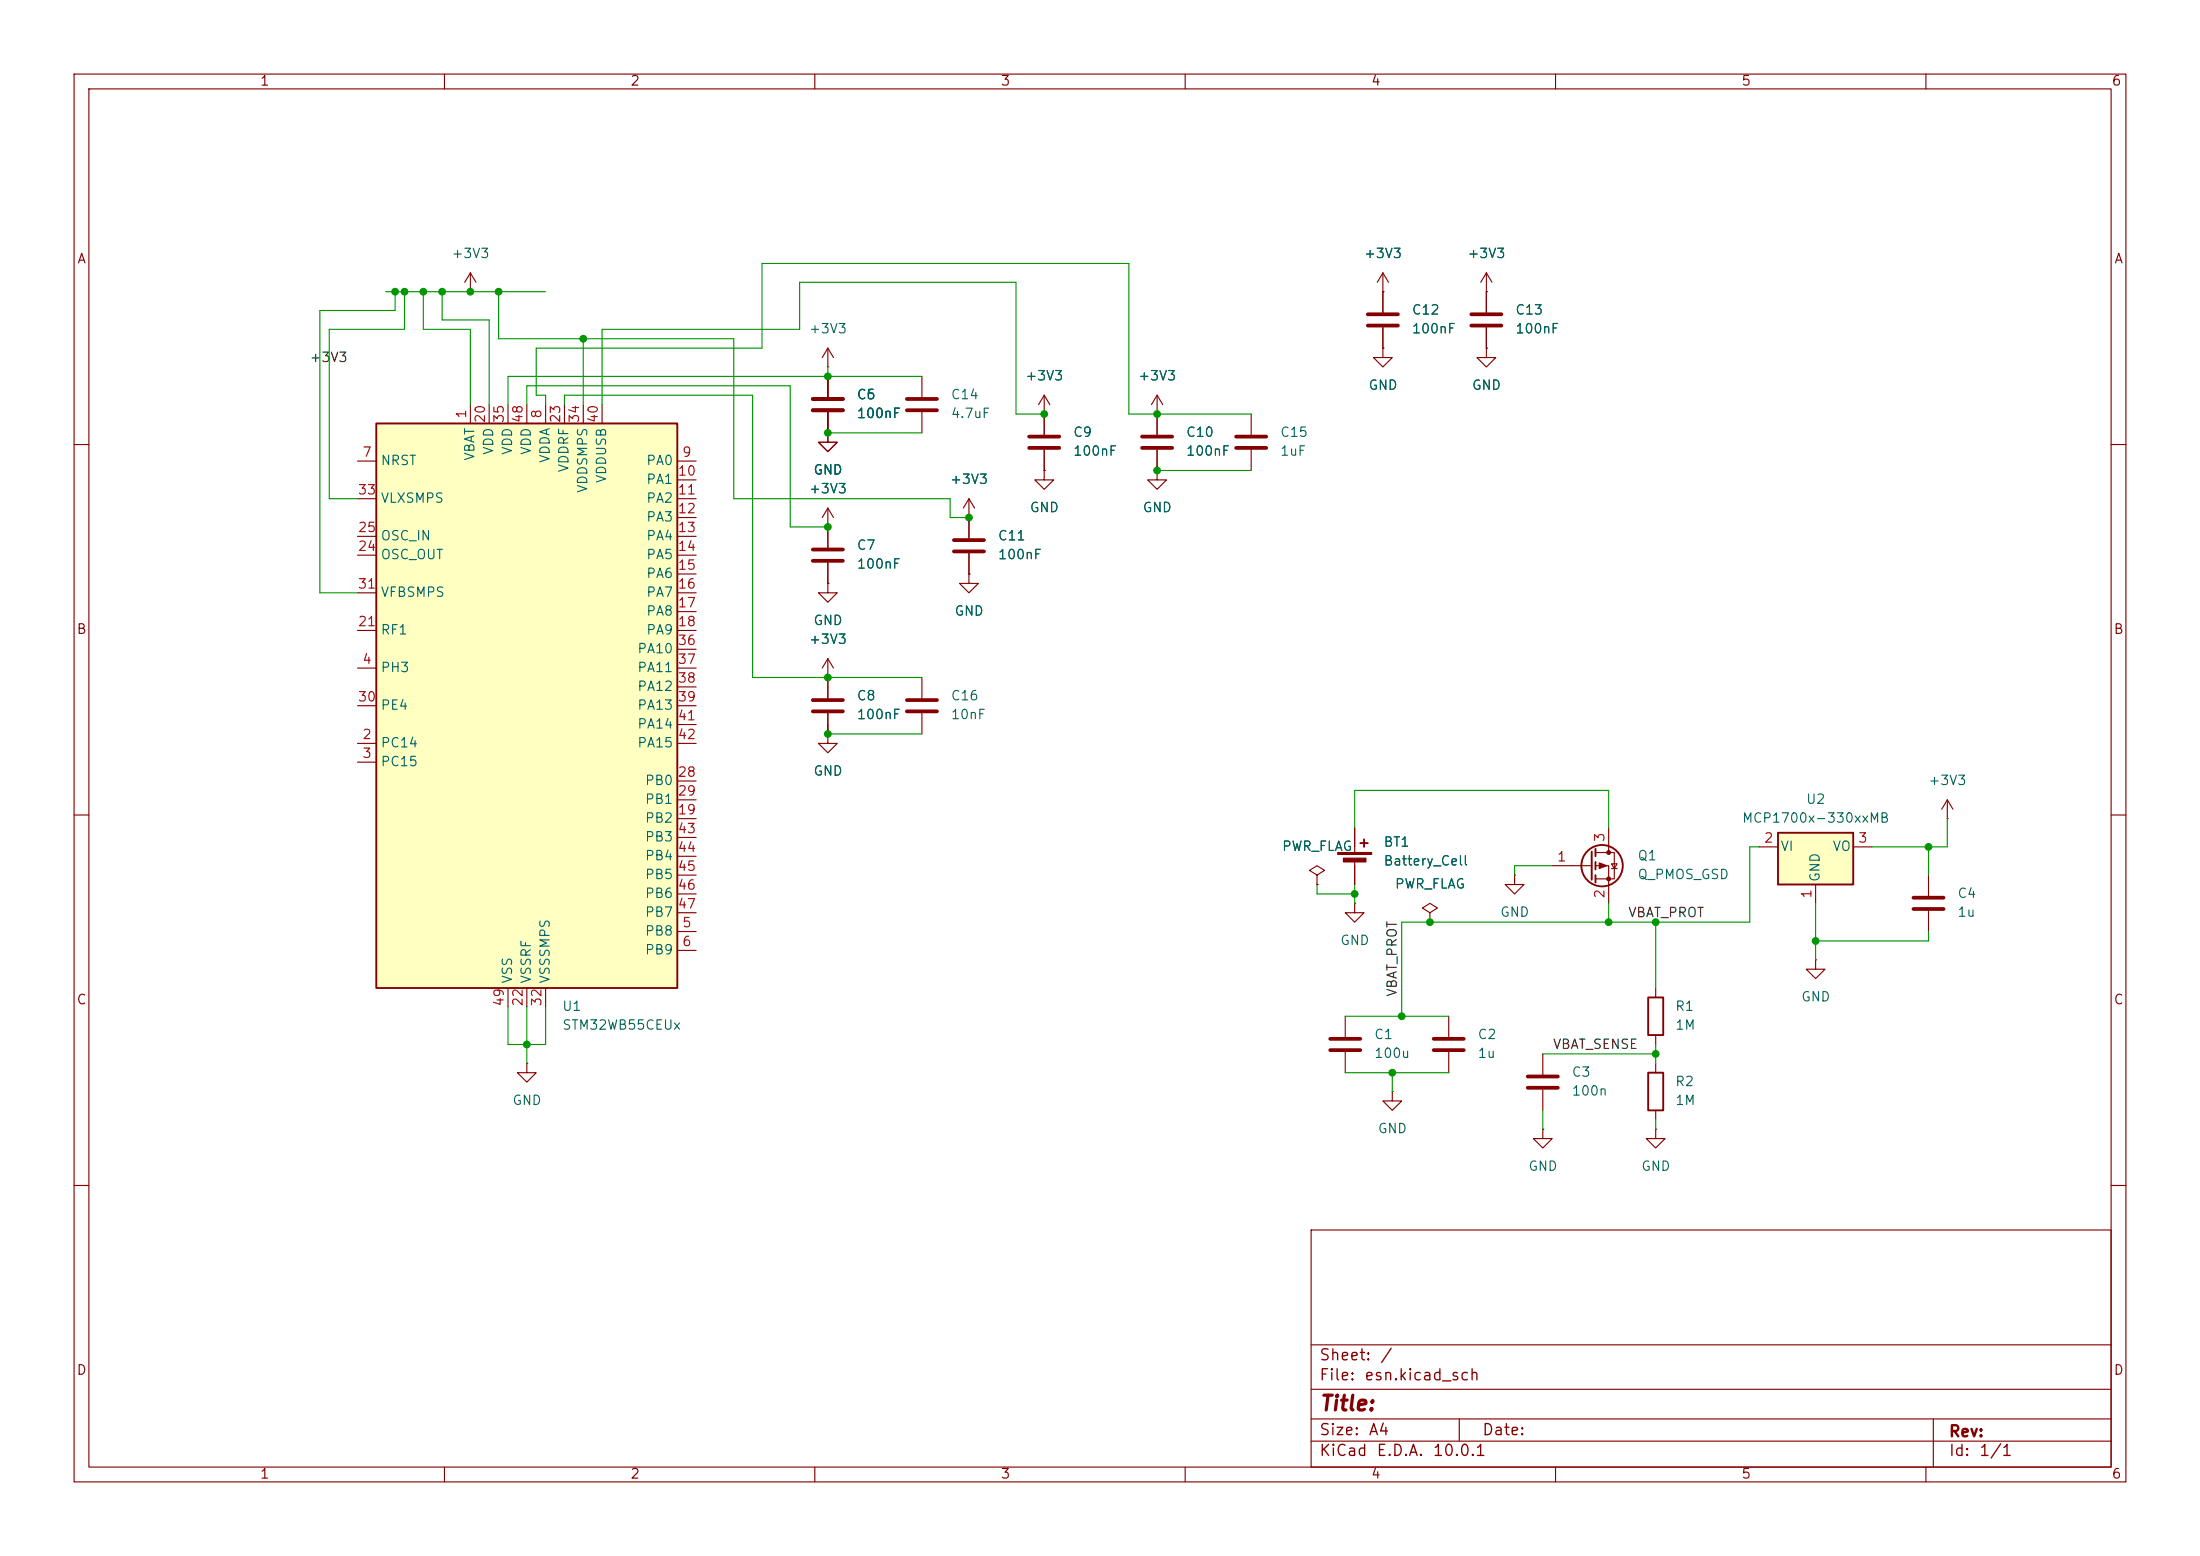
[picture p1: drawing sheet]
<svg xmlns="http://www.w3.org/2000/svg" width="297mm" height="210mm" viewBox="0 0 297 210" stroke-linecap="round" stroke-linejoin="round" font-family="sans-serif">
<g fill="none" stroke="#840000" stroke-width=".15">
<path d="M10 10h277v190h-277zM12 12h273v186h-273zM60 10v2M110 10v2M160 10v2M210 10v2M260 10v2M111.8 58.4v1.3h1.2l-1.2 1.3-1.3-1.3h1.3M111.8 58.4h.1M111.8 50.8v2.8M111.8 55.6v2.8M10 60h2"/>
<path d="M285 60h2M10 110h2M177.8 118.1l1-.6-1-.7-1 .7 1 .6v1.3M177.8 119.4h.1M260.3 118.1v2.8M262.9 110.5h.1M262.9 108l-.8 1.2M262.9 108l.8 1.2M262.9 108v2.5M285 110h2M182.9 121.9v1.3h1.2l-1.2 1.3-1.3-1.3h1.3M182.9 121.9h.1"/>
<path d="M223.5 133.4v1.2M223.5 139.7v1.3M260.3 122.9v2.8M71.1 143.5v1.3h1.3l-1.3 1.3-1.3-1.3h1.3M71.1 143.5h.1M188 147.3v1.3h1.2l-1.2 1.3-1.3-1.3h1.3M188 147.3h.1M223.5 152.4v1.3h1.3l-1.3 1.2-1.3-1.2h1.3M223.5 152.4h.1M10 160h2M177 166h108v32h-108zM285 160h2"/>
<path d="M60 198v2M110 198v2M160 198v2M177 194.5h108M177 191.5h108M177 187.5h108M177 181.5h108M197 191.5v3M210 198v2M260 198v2M261 191.5v6.5"/>
</g>
<path d="M109.7 53.8h4.1M109.7 55.4h4.1M258.3 121.2h4.1M258.3 122.7h4.1" fill="none" stroke="#840000" stroke-width=".51"/>
<path d="M222.5 134.6h2v5.1h-2z" fill="none" stroke="#840000" stroke-width=".25"/>
<path d="M240 112.4h10.2v7h-10.2z" fill="#ffffc2"/>
<path d="M240 112.4h10.2v7h-10.2z" fill="none" stroke="#840000" stroke-width=".25"/>
<path d="M156.2 55.9v2.8M156.2 60.7v2.8M237.5 114.3h2.5M245.1 119.4v2.5M250.2 114.3h2.5M181.6 137.2v2.8M195.6 137.2v2.8M181.6 142v2.8M195.6 142v2.8M208.3 142.2v2.8M208.3 147.1v2.8" fill="none" stroke="#840000" stroke-width=".15"/>
<path d="M154.2 58.9h4M154.2 60.5h4M179.6 140.2h4M179.6 141.7h4M193.5 140.2h4.1M193.5 141.7h4.1M206.2 145.3h4.1M206.2 146.8h4.1" fill="none" stroke="#840000" stroke-width=".51"/>
<path d="M50.8 57.2h40.6v76.2h-40.6z" fill="#ffffc2"/>
<g fill="none" stroke="#840000" stroke-width=".25">
<path d="M50.8 57.2h40.6v76.2h-40.6zM183.6 113.8h1.1M184.1 113.3v1M214.9 114.9v3.8M215.4 114.6v1M215.4 116.3v1M215.4 118.1v1M222.5 144.8h2v5.1h-2z"/>
<circle cx="216.3" cy="116.8" r="2.79"/>
</g>
<g fill="none" stroke="#840000" stroke-width=".15">
<path d="M63.5 39.4h.1M63.5 36.8v2.6M63.5 36.8l-.8 1.3M63.5 36.8l.8 1.3M186.7 39.4h.1M186.7 36.8v5.4M186.7 36.8l-.8 1.3M186.7 36.8l.8 1.3M200.7 39.4h.1M200.7 36.8l-.8 1.3M200.7 36.8l.7 1.3M200.7 36.8v5.4"/>
<path d="M63.5 54.6v2.6M66 54.6v2.6M68.6 54.6v2.6M71.1 54.6v2.6M73.7 54.6v2.6M76.2 54.6v2.6M78.7 54.6v2.6M81.3 54.6v2.6M111.8 58.4v1.3h1.2l-1.2 1.3-1.3-1.3h1.3M111.8 58.4h.1M111.8 49.5h.1M111.8 47l-.8 1.3"/>
<path d="M111.8 47l.7 1.3M111.8 47v2.5M111.8 50.8v2.8M111.8 55.6v2.8M124.5 50.8v2.8M124.5 55.6v2.8M141 55.9h.1M141 53.3l-.8 1.3M141 53.3l.7 1.3M141 53.3v5.4M156.2 55.9h.1M156.2 53.3l-.8 1.3"/>
<path d="M156.2 53.3l.8 1.3M156.2 53.3v5.4M168.9 55.9v2.8M186.7 47v1.3h1.3l-1.3 1.2-1.3-1.2h1.3M186.7 47h.1M186.7 44.2v2.8M200.7 47v1.3h1.2l-1.2 1.2-1.3-1.2h1.3M200.7 47h.1M200.7 44.2v2.8M48.3 62.2h2.5M48.3 67.3h2.5M48.3 72.4h2.5"/>
<path d="M48.3 74.9h2.5M91.4 62.2h2.6M91.4 64.8h2.6M91.4 67.3h2.6M91.4 69.9h2.6M91.4 72.4h2.6M91.4 74.9h2.6M91.4 77.5h2.6M111.8 71.1h.1M111.8 78.7v1.3h1.2l-1.2 1.3-1.3-1.3h1.3M111.8 78.7h.1M111.8 68.6v5.3"/>
<path d="M111.8 75.9v2.8M111.8 68.6l-.8 1.3M111.8 68.6l.7 1.3M130.8 69.9h.1M130.8 77.5v1.2h1.3l-1.3 1.3-1.3-1.3h1.3M130.8 77.5h.1M130.8 67.3v5.3M130.8 74.7v2.8M130.8 67.3l-.8 1.3M130.8 67.3l.8 1.3M141 63.5v1.3h1.2l-1.2 1.2-1.3-1.2h1.3M141 63.5h.1"/>
<path d="M141 60.7v2.8M156.2 63.5v1.3h1.3l-1.3 1.2-1.3-1.2h1.3M156.2 63.5h.1M156.2 60.7v2.8M168.9 60.7v2.8M48.3 90.2h2.5M48.3 80h2.5M48.3 85.1h2.5M48.3 95.3h2.5M91.4 90.2h2.6M91.4 80h2.6M91.4 82.6h2.6"/>
<path d="M91.4 85.1h2.6M91.4 95.3h2.6M91.4 87.6h2.6M91.4 92.7h2.6M91.4 97.8h2.6M111.8 99.1v1.2h1.2l-1.2 1.3-1.3-1.3h1.3M111.8 99.1h.1M111.8 91.4h.1M111.8 88.9v5.3M111.8 96.3v2.8M111.8 88.9l-.8 1.3M111.8 88.9l.7 1.3"/>
<path d="M124.5 91.4v2.8M124.5 96.3v2.8M48.3 100.3h2.5M48.3 102.9h2.5M91.4 100.3h2.6M91.4 110.5h2.6M91.4 105.4h2.6M91.4 108h2.6M91.4 113h2.6M91.4 115.6h2.6M91.4 118.1h2.6M177.8 119.4h.1"/>
<path d="M182.9 111.8v3.3M182.9 116.1v3.3M204.5 118.1v1.3h1.2l-1.2 1.3-1.3-1.3h1.3M204.5 118.1h.1M209.5 116.8h5.4M215.4 115.1h2.5v3.5h-2.5M215.4 116.8h1.8v5.1M217.2 111.8v3.3M217.6 116.6h.7l-.4 .6zM217.6 117.2h.7M68.6 133.4v2.5M71.1 133.4v2.5"/>
<path d="M73.7 133.4v2.5M91.4 125.7h2.6M91.4 128.3h2.6M91.4 120.7h2.6M91.4 123.2h2.6M193 123.2l1.1-.6-1.1-.7-1 .7 1 .6v1.3M193 124.5h.1M245.1 129.5v1.3h1.3l-1.3 1.3-1.3-1.3h1.3M245.1 129.5h.1M208.3 152.4v1.3h1.2l-1.2 1.2-1.3-1.2h1.3M208.3 152.4h.1M223.5 143.5v1.3"/>
<path d="M223.5 149.9v1.2"/>
</g>
<g fill="#840000" stroke="#840000" stroke-width=".15">
<path d="M215.9 116.5l1 .3-1 .4z"/>
<path d="M180.6 115.1h4.6v.2h-4.6z"/>
<path d="M181.4 115.8h3v.5h-3z"/>
<circle cx="217.2" cy="115.1" r=".25"/>
<circle cx="217.2" cy="118.6" r=".25"/>
</g>
<g fill="none" stroke="#840000" stroke-width=".51">
<path d="M122.4 53.8h4.1M122.4 55.4h4.1M138.9 58.9h4.1M166.9 58.9h4M184.7 42.4h4M184.7 43.9h4M198.6 42.4h4.1M198.6 43.9h4.1M109.7 74.2h4.1M109.7 75.7h4.1M128.8 72.9h4M128.8 74.4h4"/>
<path d="M138.9 60.5h4.1M166.9 60.5h4M109.7 94.5h4.1M109.7 96h4.1M122.4 94.5h4.1M122.4 96h4.1"/>
</g>
<g fill="none" stroke="#009600" stroke-width=".15">
<path d="M52.1 39.4h21.6M53.3 39.4v2.5h-10.1v38.1h5.1M54.6 39.4v5.1h-10.2v22.8h3.9M57.1 39.4v5.1h6.4v10.1M59.7 39.4v3.8h6.3v11.4M67.3 39.4v6.3h31.8v21.6h29.2v2.6h2.5M71.1 54.6v-2.5h35.6v19h5.1M73.7 54.6v-1.3h-1.3v-6.3h30.5v-11.4h49.5v20.3h16.5M76.2 54.6v-1.3h25.4v38.1h22.9M78.7 45.7v8.9M81.3 54.6v-10.1h26.6v-6.4h29.3v17.8h3.8M111.8 49.5v1.3"/>
<path d="M111.8 58.4h12.7M124.5 50.8h-55.9v3.8M156.2 63.5h12.7M111.8 97.8v1.3h12.7M177.8 119.4v1.3h5.1M182.9 111.8v-5.1h34.3v5.1M182.9 119.4v2.5M209.5 116.8h-5v1.3M237.5 114.3h-1.3v10.2h-47v12.7M260.3 114.3v3.8M262.9 110.5v3.8h-10.2M68.6 135.9v5.1h5.1v-5.1"/>
<path d="M71.1 135.9v7.6M181.6 137.2h14M217.2 121.9v2.6M223.5 124.5v8.9M245.1 121.9v7.6M260.3 125.7v1.3h-15.2M181.6 144.8h14M188 144.8v2.5M208.3 149.9v2.5M208.3 142.2h15.2M223.5 141v2.5M223.5 151.1v1.3"/>
</g>
<g fill="#009600" stroke="#009600" stroke-width=".14">
<circle cx="217.2" cy="124.5" r=".46"/>
<circle cx="260.3" cy="114.3" r=".46"/>
<circle cx="223.5" cy="124.5" r=".46"/>
<circle cx="245.1" cy="127" r=".46"/>
<circle cx="193" cy="124.5" r=".46"/>
<circle cx="182.9" cy="120.7" r=".46"/>
<circle cx="188" cy="144.8" r=".46"/>
<circle cx="189.2" cy="137.2" r=".46"/>
<circle cx="223.5" cy="142.2" r=".46"/>
<circle cx="71.1" cy="141" r=".46"/>
<circle cx="111.8" cy="71.1" r=".46"/>
<circle cx="111.8" cy="99.1" r=".46"/>
<circle cx="111.8" cy="91.4" r=".46"/>
<circle cx="111.8" cy="50.8" r=".46"/>
<circle cx="111.8" cy="58.4" r=".46"/>
<circle cx="130.8" cy="69.9" r=".46"/>
<circle cx="53.3" cy="39.4" r=".46"/>
<circle cx="54.6" cy="39.4" r=".46"/>
<circle cx="59.7" cy="39.4" r=".46"/>
<circle cx="57.1" cy="39.4" r=".46"/>
<circle cx="63.5" cy="39.4" r=".46"/>
<circle cx="67.3" cy="39.4" r=".46"/>
<circle cx="78.7" cy="45.7" r=".46"/>
<circle cx="141" cy="55.9" r=".46"/>
<circle cx="156.2" cy="55.9" r=".46"/>
<circle cx="156.2" cy="63.5" r=".46"/>
</g>
<text font-size="2" fill="#840000" x="178" y="190.9">Title:</text>
<g font-size="1.5" fill="#840000">
<text x="178" y="184">Sheet:</text>
<text x="186.2" y="184">/</text>
<text x="178" y="186.7">File:</text>
<text x="184.1" y="186.7">esn.kicad_sch</text>
<text x="178" y="196.9">KiCad</text>
<text x="178" y="194.1">Size:</text>
<text x="184.7" y="194.1">A4</text>
<text x="185.7" y="196.9">E.D.A.</text>
<text x="193.3" y="196.9">10.0.1</text>
<text x="200" y="194.1">Date:</text>
<text x="263" y="194.3">Rev:</text>
<text x="263" y="196.9">Id:</text>
<text x="267.1" y="196.9">1/1</text>
</g>
<g font-size="1.3" fill="#840000">
<text x="35" y="11.9">1</text>
<text x="85" y="11.9">2</text>
<text x="135" y="11.9">3</text>
<text x="185" y="11.9">4</text>
<text x="235" y="11.9">5</text>
<text x="285" y="11.9">6</text>
<text x="10.3" y="35.9">A</text>
<text x="285.3" y="35.9">A</text>
<text x="10.3" y="85.9">B</text>
<text x="285.3" y="85.9">B</text>
<text x="10.3" y="135.9">C</text>
<text x="285.3" y="135.9">C</text>
<text x="10.3" y="185.9">D</text>
<text x="285.3" y="185.9">D</text>
<text x="35" y="199.9">1</text>
<text x="85" y="199.9">2</text>
<text x="135" y="199.9">3</text>
<text x="185" y="199.9">4</text>
<text x="235" y="199.9">5</text>
<text x="285" y="199.9">6</text>
</g>
<g font-size="1.3" fill="#006464">
<text x="60.9" y="35.2">+3V3</text>
<text x="184" y="35.2">+3V3</text>
<text x="198" y="35.2">+3V3</text>
<text x="109.1" y="45.3">+3V3</text>
<text x="190.5" y="45.3">100nF</text>
<text x="190.5" y="42.8">C12</text>
<text x="204.5" y="45.3">100nF</text>
<text x="204.5" y="42.8">C13</text>
<text x="138.3" y="51.7">+3V3</text>
<text x="153.6" y="51.7">+3V3</text>
<text x="184.7" y="52.9">GND</text>
<text x="198.6" y="52.9">GND</text>
<text x="115.6" y="54.2">C5</text>
<text x="115.6" y="56.7">100nF</text>
<text x="115.6" y="54.2">C6</text>
<text x="128.3" y="54.2">C14</text>
<text x="128.3" y="56.7">4.7uF</text>
<text x="144.8" y="59.3">C9</text>
<text x="160" y="59.3">C10</text>
<text x="172.7" y="59.3">C15</text>
<text x="51.3" y="63.1">NRST</text>
<text x="64.4" y="62.3" transform="rotate(-90 64.4 62.3)">VBAT</text>
<text x="66.9" y="61.5" transform="rotate(-90 66.9 61.5)">VDD</text>
<text x="69.4" y="61.5" transform="rotate(-90 69.4 61.5)">VDD</text>
<text x="72" y="61.5" transform="rotate(-90 72 61.5)">VDD</text>
<text x="74.5" y="62.6" transform="rotate(-90 74.5 62.6)">VDDA</text>
<text x="77.1" y="63.8" transform="rotate(-90 77.1 63.8)">VDDRF</text>
<text x="82.1" y="65.3" transform="rotate(-90 82.1 65.3)">VDDUSB</text>
<text x="87.2" y="63.1">PA0</text>
<text x="87.2" y="65.6">PA1</text>
<text x="109.7" y="64.4">GND</text>
<text x="128.2" y="65.6">+3V3</text>
<text x="144.8" y="61.8">100nF</text>
<text x="160" y="61.8">100nF</text>
<text x="172.7" y="61.8">1uF</text>
<text x="51.3" y="68.2">VLXSMPS</text>
<text x="79.6" y="66.6" transform="rotate(-90 79.6 66.6)">VDDSMPS</text>
<text x="87.2" y="68.2">PA2</text>
<text x="87.2" y="70.7">PA3</text>
<text x="109.1" y="66.9">+3V3</text>
<text x="138.9" y="69.4">GND</text>
<text x="154.2" y="69.4">GND</text>
<text x="51.3" y="75.8">OSC_OUT</text>
<text x="51.3" y="73.3">OSC_IN</text>
<text x="87.2" y="73.3">PA4</text>
<text x="87.2" y="75.8">PA5</text>
<text x="115.6" y="74.5">C7</text>
<text x="115.6" y="77.1">100nF</text>
<text x="134.6" y="75.8">100nF</text>
<text x="134.6" y="73.3">C11</text>
<text x="51.3" y="80.9">VFBSMPS</text>
<text x="87.2" y="78.3">PA6</text>
<text x="87.2" y="80.9">PA7</text>
<text x="87.2" y="83.4">PA8</text>
<text x="128.8" y="83.4">GND</text>
<text x="51.3" y="86">RF1</text>
<text x="86" y="88.5">PA10</text>
<text x="87.2" y="86">PA9</text>
<text x="109.1" y="87.2">+3V3</text>
<text x="109.7" y="84.7">GND</text>
<text x="51.3" y="91">PH3</text>
<text x="86" y="91">PA11</text>
<text x="86" y="93.6">PA12</text>
<text x="115.6" y="94.8">C8</text>
<text x="128.3" y="94.8">C16</text>
<text x="51.3" y="101.2">PC14</text>
<text x="51.3" y="96.1">PE4</text>
<text x="86" y="96.1">PA13</text>
<text x="86" y="98.7">PA14</text>
<text x="86" y="101.2">PA15</text>
<text x="115.6" y="97.4">100nF</text>
<text x="128.3" y="97.4">10nF</text>
<text x="51.3" y="103.7">PC15</text>
<text x="87" y="106.3">PB0</text>
<text x="109.7" y="105">GND</text>
<text x="260.2" y="106.3">+3V3</text>
<text x="87" y="111.4">PB2</text>
<text x="87" y="108.8">PB1</text>
<text x="87" y="113.9">PB3</text>
<text x="235.1" y="111.4">MCP1700x-330xxMB</text>
<text x="243.7" y="108.8">U2</text>
<text x="87" y="116.4">PB4</text>
<text x="87" y="119">PB5</text>
<text x="173" y="115.2">PWR_FLAG</text>
<text x="186.7" y="114.6">BT1</text>
<text x="186.7" y="117.1">Battery_Cell</text>
<text x="221" y="116.4">Q1</text>
<text x="221" y="119">Q_PMOS_GSD</text>
<text x="240.3" y="115.2">VI</text>
<text x="246" y="119.1" transform="rotate(-90 246 119.1)">GND</text>
<text x="247.3" y="115.2">VO</text>
<text x="87" y="121.5">PB6</text>
<text x="87" y="124.1">PB7</text>
<text x="188.2" y="120.2">PWR_FLAG</text>
<text x="202.4" y="124.1">GND</text>
<text x="264.2" y="121.5">C4</text>
<text x="264.2" y="124.1">1u</text>
<text x="87" y="126.6">PB8</text>
<text x="87" y="129.1">PB9</text>
<text x="180.8" y="127.9">GND</text>
<text x="69.4" y="132.8" transform="rotate(-90 69.4 132.8)">VSS</text>
<text x="72" y="132.8" transform="rotate(-90 72 132.8)">VSSRF</text>
<text x="74.5" y="132.8" transform="rotate(-90 74.5 132.8)">VSSSMPS</text>
<text x="75.8" y="136.8">U1</text>
<text x="226.1" y="136.8">R1</text>
<text x="243.1" y="135.5">GND</text>
<text x="75.8" y="139.3">STM32WB55CEUx</text>
<text x="185.4" y="140.6">C1</text>
<text x="185.4" y="143.1">100u</text>
<text x="199.4" y="140.6">C2</text>
<text x="199.4" y="143.1">1u</text>
<text x="226.1" y="139.3">1M</text>
<text x="69.1" y="149.5">GND</text>
<text x="212.1" y="145.6">C3</text>
<text x="212.1" y="148.2">100n</text>
<text x="226.1" y="146.9">R2</text>
<text x="226.1" y="149.5">1M</text>
<text x="185.9" y="153.3">GND</text>
<text x="206.2" y="158.3">GND</text>
<text x="221.5" y="158.3">GND</text>
</g>
<g font-size="1.3" fill="#0f0f0f">
<text x="41.7" y="49.2">+3V3</text>
<text x="219.7" y="124.1">VBAT_PROT</text>
<text x="188.9" y="134.6" transform="rotate(-90 188.9 134.6)">VBAT_PROT</text>
<text x="209.5" y="141.9">VBAT_SENSE</text>
</g>
<g font-size="1.3" fill="#a90000">
<text x="63.2" y="56.6" transform="rotate(-90 63.2 56.6)">1</text>
<text x="65.8" y="57.2" transform="rotate(-90 65.8 57.2)">20</text>
<text x="68.3" y="57.2" transform="rotate(-90 68.3 57.2)">35</text>
<text x="70.9" y="57.2" transform="rotate(-90 70.9 57.2)">48</text>
<text x="73.4" y="56.6" transform="rotate(-90 73.4 56.6)">8</text>
<text x="75.9" y="57.2" transform="rotate(-90 75.9 57.2)">23</text>
<text x="78.5" y="57.2" transform="rotate(-90 78.5 57.2)">34</text>
<text x="81" y="57.2" transform="rotate(-90 81 57.2)">40</text>
<text x="48.8" y="62">7</text>
<text x="91.4" y="64.5">10</text>
<text x="92" y="62">9</text>
<text x="48.2" y="67.1">33</text>
<text x="91.4" y="67.1">11</text>
<text x="91.4" y="69.6">12</text>
<text x="48.2" y="74.7">24</text>
<text x="48.2" y="72.1">25</text>
<text x="91.4" y="72.1">13</text>
<text x="91.4" y="74.7">14</text>
<text x="91.4" y="77.2">15</text>
<text x="48.2" y="79.8">31</text>
<text x="91.4" y="79.8">16</text>
<text x="91.4" y="82.3">17</text>
<text x="48.2" y="84.8">21</text>
<text x="48.8" y="89.9">4</text>
<text x="91.4" y="84.8">18</text>
<text x="91.4" y="87.4">36</text>
<text x="91.4" y="89.9">37</text>
<text x="48.2" y="95">30</text>
<text x="91.4" y="92.5">38</text>
<text x="91.4" y="95">39</text>
<text x="48.8" y="100.1">2</text>
<text x="91.4" y="97.5">41</text>
<text x="91.4" y="100.1">42</text>
<text x="48.8" y="102.6">3</text>
<text x="91.4" y="105.2">28</text>
<text x="91.4" y="107.7">29</text>
<text x="91.4" y="110.2">19</text>
<text x="91.4" y="112.8">43</text>
<text x="216.9" y="113.7" transform="rotate(-90 216.9 113.7)">3</text>
<text x="91.4" y="115.3">44</text>
<text x="91.4" y="117.9">45</text>
<text x="210.1" y="116.6">1</text>
<text x="238.1" y="114">2</text>
<text x="250.8" y="114">3</text>
<text x="91.4" y="120.4">46</text>
<text x="91.4" y="122.9">47</text>
<text x="92" y="125.5">5</text>
<text x="216.9" y="121.4" transform="rotate(-90 216.9 121.4)">2</text>
<text x="244.9" y="121.4" transform="rotate(-90 244.9 121.4)">1</text>
<text x="92" y="128">6</text>
<text x="68.3" y="135.9" transform="rotate(-90 68.3 135.9)">49</text>
<text x="70.9" y="135.9" transform="rotate(-90 70.9 135.9)">22</text>
<text x="73.4" y="135.9" transform="rotate(-90 73.4 135.9)">32</text>
</g>
</svg>
